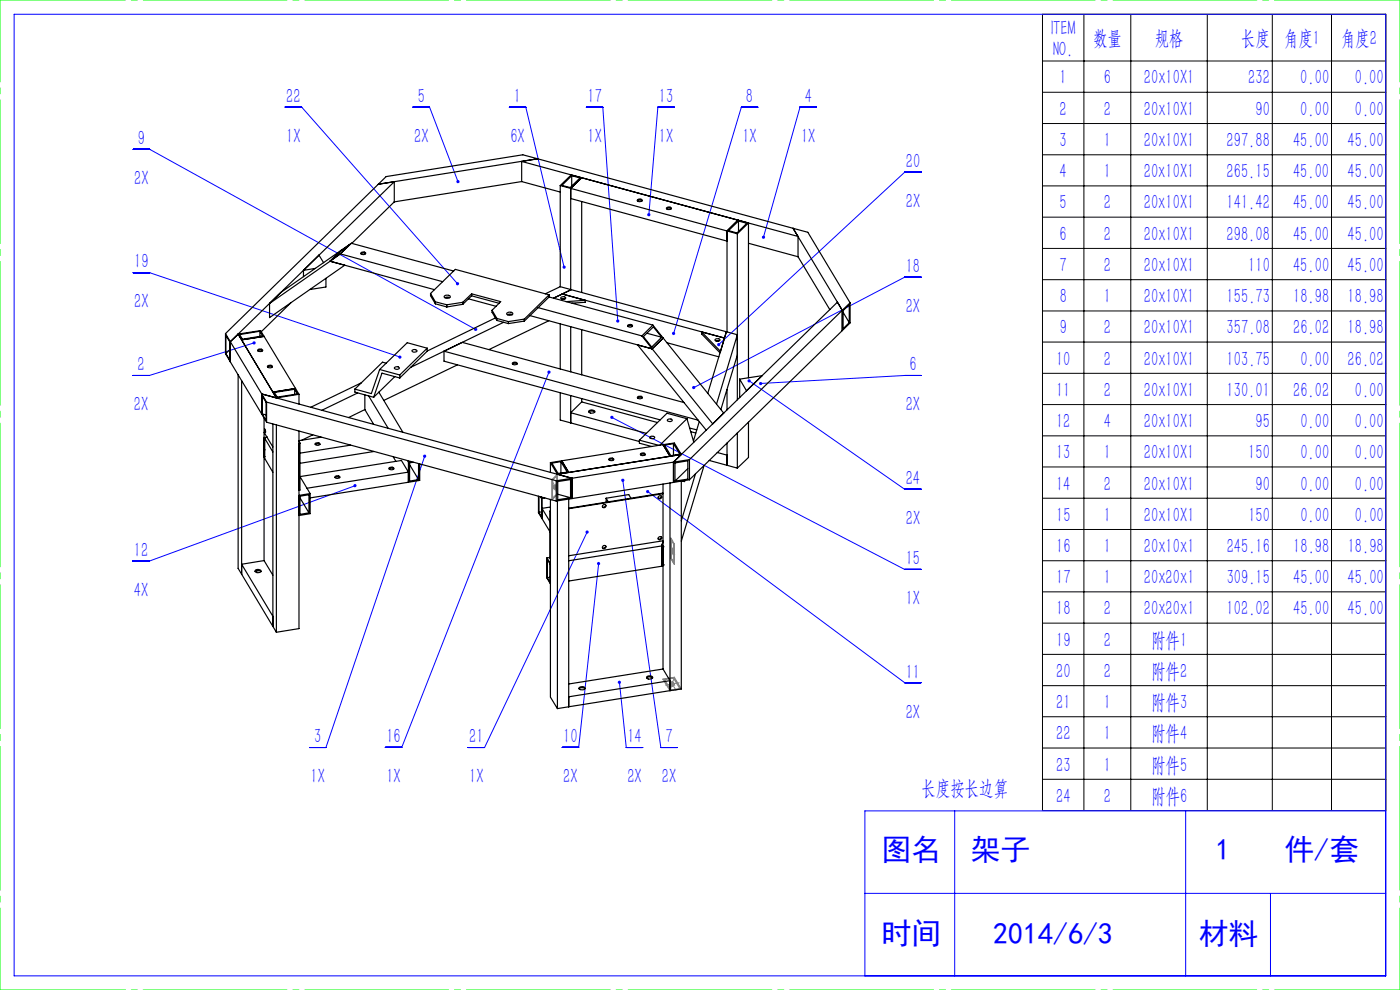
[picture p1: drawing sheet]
<svg xmlns="http://www.w3.org/2000/svg" width="297mm" height="210mm" viewBox="0 0 297 210" stroke-linecap="round" stroke-linejoin="round" font-family="sans-serif">
<path d="M117.2 103.3h.9M117.3 103l.7 .7M117.7 102.8v1M118 103l-.7 .7M142.2 116.9h1M142.3 116.5l.7 .8M142.7 116.4v1M143 116.5l-.7 .8M142.1 145.1h1M142.2 144.7l.7 .7M142.6 144.6v1M142.9 144.7l-.7 .7" fill="none" stroke="#808080" stroke-width=".21"/>
<g fill="none" stroke="#000" stroke-width=".21">
<path d="M221.2 3h72.8v168.9h-72.8zM221.2 19.6h72.8M221.2 12.9h72.8M229.9 3v168.9M239.9 3v168.9M256.1 3v168.9M269.9 3v168.9M282.5 3v168.9M221.2 26.2h72.8M221.2 32.8h72.8M221.2 39.4h72.8M221.2 46.1h72.8"/>
<path d="M221.2 52.7h72.8M221.2 59.3h72.8M221.2 66h72.8M221.2 72.6h72.8M221.2 79.2h72.8M221.2 85.8h72.8M221.2 92.5h72.8M221.2 99.1h72.8M221.2 105.7h72.8M221.2 112.3h72.8M221.2 118.9h72.8M221.2 125.5h72.8"/>
<path d="M221.2 132.2h72.8M221.2 138.8h72.8M221.2 145.4h72.8M221.2 152h72.8M221.2 158.7h72.8M221.2 165.3h72.8"/>
</g>
<path d="M0 0h297M0 210h297" fill="none" stroke="#0f0" stroke-width=".21" stroke-dasharray="30.5 1.3 1.3 1.3" stroke-dashoffset="3.9"/>
<path d="M0 210v-210M297 210v-210" fill="none" stroke="#0f0" stroke-width=".21" stroke-dasharray="30.5 1.3 1.3 1.3" stroke-dashoffset="13.1"/>
<g fill="none" stroke="#00f" stroke-width=".21">
<path d="M3 3h291v204h-291zM28.3 31.7h3.4l69.2 38.2M60.5 22.7h3.5l33 37.5M87.6 22.7h3.5l6.1 15.8M108.1 22.7h3.4l8.2 33.9M124.4 22.7h3.5l3.2 45.4M143.1 22.7h-3.5l-1.9 22.8M160.8 22.7h-3.5l-14.4 48M173.2 22.7h-3.5l-7.7 27.6M195.4 36.5h-3.5l-39.4 36.6M28.3 57.8h3.4l53.1 17.9M195.4 58.8h-3.5l-44.7 23.4"/>
<path d="M53.9 72.7l-22.2 6.9h-3.5M116.5 78.9l-31.3 79.6h-3.5M195.4 79.6h-3.5l-30.5 1.7M90.1 96.8l-21 61.8h-3.4M129.8 88.5l62.1 32.3h3.5M158.9 80.8l33 23h3.5M75.3 103l-43.6 16h-3.5M124.6 112.8l-21.8 45.8h-3.5M127 119.5l-4.2 39h-3.5M132.1 101.9l8.1 56.7h3.5M137.4 104.3l54.5 40.5h3.5M131.4 144.7l1.5 13.9h3.4"/>
<path d="M202.5 172v35M251.5 172v35M294 172h-110.5v35M183.5 189.5h110.5M269.5 189.5v17.5"/>
</g>
<path d="M140.7 144l3.8 2.1" fill="none" stroke="#808080" stroke-width=".21" stroke-dasharray="30.5 1.3 1.3 1.3" stroke-dashoffset="30.2"/>
<path d="M118.3 104.9l-1.2-3.2M142.2 116.1l.9 1.5M142.3 118.4l.8-3M141.8 143.7l1.6 2.7M143.1 143.7l-1 2.8M144.1 144.8l-3 .5" fill="none" stroke="#808080" stroke-width=".21" stroke-dasharray="30.5 1.3 1.3 1.3"/>
<path d="M117.1 106l1.2-5.4M143.1 119.7l-.8-5.6" fill="none" stroke="#808080" stroke-width=".21" stroke-dasharray="30.5 1.3 1.3 1.3" stroke-dashoffset="29.6"/>
<path d="M117.1 101.7l1.2-1.1v4.3l-1.2 1.1zM117.2 101.8l.9-.9v3.9l-.9 .9zM142.3 114.2l.8 1.2v4.3l-.8-1.2zM142.4 114.5l.6 1v3.8l-.6-1zM140.7 144.1l2.4-.4 1.4 2.4-2.4 .4zM141 144.1l1.9-.3 1.3 2.2-1.9 .4z" fill="none" stroke="#808080" stroke-width=".25"/>
<path d="M142.7 119.2v-4.6" fill="none" stroke="#808080" stroke-width=".21" stroke-dasharray="30.5 1.3 1.3 1.3" stroke-dashoffset="30"/>
<path d="M100.7 69.6l-.1 .1a.34 .34 0 0 0 .1 .5 .34 .34 0 0 0 .5-.1l-.3-.2 .3 .2a.36 .36 0 0 0-.1-.5 .36 .36 0 0 0-.4 0zM96.9 38.3a.33 .33 0 0 0 0 .4 .33 .33 0 0 0 .4 .1l-.1-.3 .1 .3a.34 .34 0 0 0 .1-.5 .34 .34 0 0 0-.5 0zM137.4 45.3a.32 .32 0 0 0-.1 .4 .32 .32 0 0 0 .3 .2l.1-.4-.1 .4a.34 .34 0 0 0 .4-.5 .34 .34 0 0 0-.6-.1zM142.7 70.4l-.1 .1a.32 .32 0 0 0 .2 .5l.1-.3-.1 .3a.34 .34 0 0 0 .4-.3 .34 .34 0 0 0-.5-.3zM161.6 50.2l.1 .3 .2 .2 .1-.4-.1 .4a.35 .35 0 0 0 .4-.3 .35 .35 0 0 0-.2-.4 .35 .35 0 0 0-.5 .2zM119.4 56.4a.35 .35 0 0 0 0 .4 .35 .35 0 0 0 .4 .2l-.1-.4 .1 .4 .1-.1a.35 .35 0 0 0 0-.5 .35 .35 0 0 0-.5 0zM161.1 81.1l-.1 .3 .4-.1-.4 .1a.34 .34 0 0 0 .4 .3 .34 .34 0 0 0 .3-.5 .34 .34 0 0 0-.6-.1zM129.5 88.3l.3 .2-.3-.1a.34 .34 0 0 0 .4 .4 .34 .34 0 0 0 .2-.5 .34 .34 0 0 0-.6 0zM53.7 72.5a.34 .34 0 0 0 .1 .6 .34 .34 0 0 0 .4-.5l-.3 .1 .3-.1v-.1zM132 101.6a.34 .34 0 0 0-.2 .5 .34 .34 0 0 0 .5 0 .34 .34 0 0 0-.1-.5l-.1 .3zM137.1 104.1a.34 .34 0 0 0 .2 .5 .34 .34 0 0 0 .4-.3 .34 .34 0 0 0-.4-.3l-.2 .1 .3 .2zM131.2 144.5a.34 .34 0 0 0 0 .5 .34 .34 0 0 0 .5-.2 .34 .34 0 0 0-.3-.4v.3v-.3zM126.7 119.3a.34 .34 0 0 0 .1 .5 .34 .34 0 0 0 .5-.2 .34 .34 0 0 0-.3-.4v.3v-.3zM75.1 102.7a.35 .35 0 0 0-.1 .5 .35 .35 0 0 0 .5 .2 .35 .35 0 0 0 .1-.5l-.3 .1 .3-.1-.2-.2zM89.8 96.6a.33 .33 0 0 0 .1 .5 .33 .33 0 0 0 .5-.2 .33 .33 0 0 0-.2-.5l-.1 .4 .1-.4zM146.9 82v.4l.3-.2-.3 .2a.34 .34 0 0 0 .5 .1 .34 .34 0 0 0 0-.6 .34 .34 0 0 0-.5 .1zM130.8 67.8a.34 .34 0 0 0-.1 .4 .34 .34 0 0 0 .4 .2v-.3v.3h.1a.34 .34 0 0 0 .1-.5 .34 .34 0 0 0-.5-.1zM84.6 75.5a.35 .35 0 0 0 .1 .5 .35 .35 0 0 0 .5-.2l-.4-.1 .4 .1a.36 .36 0 0 0-.2-.3 .36 .36 0 0 0-.4 0zM152.2 72.9v.4l.3-.2-.3 .2a.34 .34 0 0 0 .5 0 .34 .34 0 0 0-.1-.5 .34 .34 0 0 0-.4 .1zM124.4 112.6a.34 .34 0 0 0-.1 .5 .34 .34 0 0 0 .5 0 .34 .34 0 0 0-.1-.5l-.1 .2 .1-.2zM96.8 60l-.1 .1a.31 .31 0 0 0 .2 .4 .31 .31 0 0 0 .4-.1l-.3-.2 .3 .2a.33 .33 0 0 0 0-.5 .33 .33 0 0 0-.5 .1zM158.7 80.5l.2 .3-.3-.2a.34 .34 0 0 0 .2 .5 .34 .34 0 0 0 .4-.4 .34 .34 0 0 0-.5-.2zM116.2 78.7a.33 .33 0 0 0 0 .5 .33 .33 0 0 0 .5-.1 .33 .33 0 0 0-.1-.5l-.1 .3 .1-.3z" fill="#00f"/>
<g fill="none" stroke="#000" stroke-width=".25">
<path d="M80.3 39.1l-32.5 31.7M83.6 38.6l-34.7 33.9M83.6 38.6v4.2M83.6 38.6l-3.3 .5M110.7 34.2l58.6 16M110.7 38.5l-27.1 4.3M110.7 38.5l8.2 2.2M110.7 34.2v4.3M114.1 33.7l-33.8 5.4M114.1 33.7l-3.2-.9-29 4.7-1.6 1.6M114.1 33.7l-3.4 .5M114.1 33.7l54.1 14.7"/>
<path d="M118.9 39.4l35.3 9.6M118.9 39.4v21.4M119.2 39.3l2.1-2 1.7 .4-2 2.1zM121.2 37.1l-2.3 2.3M121.3 37.3v2.2M123.4 37.7l-2.3 2.3v21.4M64.4 57.4v1.3M66.9 56.9l-2.5 .5M68.7 55.7l-1-1.6-3.3 3.3M69.1 59v1.9l-3.3 .5M70 55.4l22.2 6M70 55.4l3.1 .9-15.9 11.1v-3"/>
<path d="M70 55.4l-12.8 9M70.3 55.1l2.2-2 1.7-1.3-2.1 2.1zM72.2 53.9l-2.2 1.5M72.2 53.9l21.7 5.9M72.4 53.1l-2.4 2.3M72.4 53.1l-12.9 9-2.3 2.3M72.5 53.1l.3 .1M74.5 51.6l-2.3 2.3M74.5 51.6l21.7 5.9M74.5 51.6l-2.1 1.5M76.6 53.8l.5-.2 .4 .2M76.6 53.6a.53 .53 0 0 1 .5-.2 .53 .53 0 0 1 .4 .5 .53 .53 0 0 1-.5 .2 .53 .53 0 0 1-.4-.5z"/>
<path d="M83.6 42.8l-9 8.8M121.1 42.1l33.1 9M123.4 42.7v19.3M135.2 42.6l.5-.2 .5 .2M135.3 42.4a.54 .54 0 0 1 .5-.2 .54 .54 0 0 1 .4 .4l-.7 .1-.3-.1zM141.4 44.3l.3-.2 .7 .2M141.4 44.1a.53 .53 0 0 1 .6-.2 .53 .53 0 0 1 .4 .4 .52 .52 0 0 1-.6 .2 .52 .52 0 0 1-.4-.4zM154.2 49v21.4M154.2 49l2.2 .6M154.6 48.9l2.1-2 1.7 .5-2 2zM156.4 49.6v35.2M156.7 46.9v2.2"/>
<path d="M158.8 47.3l-2.2-.6-2.4 2.3M158.8 47.3l-2.4 2.3M158.8 47.3v32.8M158.8 51.6l10.5 2.9M168.2 48.4l1.1 1.8M168.2 48.4l10.5 17.4M168.2 48.4l3.2 .9 8.9 14.9M169.3 50.2v4.3M169.3 54.5l6.7 11.2M47.8 70.8v4.2l1.1 1.8M47.8 70.8l1.1 1.7M47.9 71.1l.9 1.4v3.9l-.9-1.4z"/>
<path d="M48.8 74.2l-.9 .8M48.9 72.5v4.3M48.9 72.5l6.6 11.1M48.9 76.8l6.6 11M50.5 70.9l-1.6 1.6M50.5 70.9l8.1 13.5M50.5 70.9l4.8-.8 .7 1.3M50.5 79.5v41.1l8.1 13.5M50.8 71l4.3-.7 .6 1-4.3 .7zM54.7 74.4l.3-.1 .7 .1M54.7 74.2a.53 .53 0 0 1 .6-.2 .53 .53 0 0 1 .4 .4 .53 .53 0 0 1-.6 .2 .53 .53 0 0 1-.4-.4zM55.1 70.3v1.1"/>
<path d="M56 71.4l6.7 11M56 71.4l-4.7 .7M56.8 77.8l.5-.1 .4 .1M56.8 77.6a.54 .54 0 0 1 .6-.2 .54 .54 0 0 1 .3 .5 .53 .53 0 0 1-.5 .2 .53 .53 0 0 1-.4-.5zM61.7 64.2l-6.3 6.2M80.5 78.4l-1.7 5.1-3.5-1M80.5 78.4l4.3 1.1M81.9 77l-.8-.2-5.8 5.7M83.6 78a.67 .67 0 0 1 1.1 .1 .67 .67 0 0 1-1.1-.1zM83.7 79.9l-4.4 4.4M84.8 79.5v.7M87.5 74.3a.54 .54 0 0 1 .5-.2 .54 .54 0 0 1 .4 .5 .53 .53 0 0 1-.6 .2 .53 .53 0 0 1-.3-.5z"/>
<path d="M90.6 73.9l-5.8 5.6M90.6 73.9v.6l-5.8 5.7M90.6 73.9l-4.2-1.2-5.9 5.7M91.3 62.3l1.1 1.7M91.3 62.3l5.3-5.2 19.9 5.4M91.3 62.3v.4l1.1 1.7M92.4 64l2.4 .7M92.4 64v.4M92.4 64.4l2.4 .7M94.2 62.9a.85 .85 0 0 1 1.3 .1 .77 .77 0 0 1-1.3-.1zM94.4 63.1h1M94.8 64.7v.4"/>
<path d="M97 77.4l-15.6 7.5M98.1 72.6l47 12.8M98.2 64.1l-3.4 .6M98.2 64.1v.4M98.2 64.5l-3.4 .6M99.4 63.4l5.8 1.6M100 62.3l6.2 1.7-1.8 1.8M100 62.3l-1.8 1.8M100 62.3v.5M100 62.8l-1.8 1.7M100 62.8l5.9 1.5M104.4 65.8l1 1.7"/>
<path d="M104.4 65.8v.4l1 1.8M105.1 67.4l-14.5 7.1M105.4 67.5l2.4 .7M105.4 67.5v.5M105.4 68l2.4 .6M106.9 68.4l-19.8 9.5M107.6 66.3a.69 .69 0 0 1 1.2 .4 .78 .78 0 0 1-1.3-.2zM107.6 66.8l.4-.2 .7 .2M107.8 68.2v.4M108.7 77a.53 .53 0 0 1 .6-.2 .53 .53 0 0 1 .4 .4 .54 .54 0 0 1-.6 .2 .54 .54 0 0 1-.4-.4zM108.7 77.2l.6-.2 .4 .2M111.2 67.7v.4"/>
<path d="M111.2 68.1l-3.4 .5M111.2 67.7l-3.4 .5M112.4 66.9l26 7.1M114.2 65.3l22 6M116.4 68l-12.6 6.1M116.5 63l22 6M116.5 62.5l-5.3 5.2M116.5 62.5v.5M116.5 63l-5.3 5.1M118.9 68.7v9.6M118.9 60.8l2.3 .6M118.9 60.8l-3.2 1.5"/>
<path d="M119 63.1l.5-.2 .5 .2a.57 .57 0 0 1-.5 .4 .57 .57 0 0 1-.5-.3zM119.1 63.4h.7M119.3 63.4v.1M121.1 69.3v9.6M121.2 61.4l-3.8 1.8M121.2 61.4l32.9 9M123.4 69.9v9.6M124.1 63.7l-4.8-1.3 34.4 9.3M124.1 63.7v.4l-2.7 .2M124.1 63.7l-4 .3M133.2 69a.52 .52 0 0 1 .5-.2 .52 .52 0 0 1 .4 .4l-.7 .1-.3-.1zM133.2 69.2l.3-.1 .7 .1"/>
<path d="M136.2 71.3l2.2 2.7M136.5 71.4l2.1-2.1 1.8 2.2-2.1 2.1zM137.2 70.7l3.2 .8M138.4 74l-3.1-.8 14.5 18.1M138.5 69l-2.3 2.3M138.5 69l2.2 2.7M140.7 71.7l-2.3 2.3M140.7 71.7l12.8 15.9-2.3 2.3-12.8-15.9M141.5 72.7l11 3M148.8 70.4l4.9 1.3M148.8 70.4l4.1 4.1M148.8 70.4v.4l4 4.1"/>
<path d="M151.7 72a.52 .52 0 0 1 .6-.2 .52 .52 0 0 1 .4 .4 .53 .53 0 0 1-.6 .2 .53 .53 0 0 1-.4-.4zM151.9 72.3h.6M154.1 70.4l-.4 1.3M154.1 70.4l2.3 .6-4.4 14.7M154.1 70.4l-4 13.1M156.4 75.3l-3.5 11.6M178.7 65.8l-32.4 31.7M178.7 65.8l-1-1.7-34.8 33.9M178.7 65.8v4.3M178.9 65.9l1.3-1.3v3.8l-1.3 1.3zM178.9 66.2l1.3 2.2M180.3 64.2v4.3l-34 33.3"/>
<path d="M180.3 64.2l-1.6 1.6M51.3 80.7v41.1M55.5 83.6l3.1 .8M55.5 83.6v4.2M55.5 83.6l1.1 1.7M55.5 83.6l65.9 17.9M55.5 87.8l1.1 1.8M55.6 84l.8 1.3v3.9l-.8-1.4zM55.6 87.8l.8 .2M56 95.4h.1M56 96.8h.1M56 93h.1"/>
<path d="M56 92.8l.1 .1M56 97l.1 .2M56 88.7v30.2M56 91.7l1.9 3.1M56.1 92.9l1.8 3M56.1 97.2l1.8 3M56.1 92.9v4.3M56.2 91l.1 .7a.42 .42 0 0 1-.1-.7zM56.6 85.3l61.4 16.7M56.6 89.6l61.4 16.7M56.6 85.3v4.3M56.6 92.7l-.5 .2"/>
<path d="M57.9 89.9v43M58.2 83.2l4.3-.6 .6 1-4.3 .6zM58.6 90.2v43.9M62.5 82.6v1M62.7 82.4l-4.8 .8M62.7 82.4l.7 1.2M63.4 83.6v2.1M63.4 91.4v41.9l-4.8 .8M63.4 83.6l-4.8 .8M63.4 93.6l.2 .4M63.6 94v10h-.2M63.6 94h-.2"/>
<path d="M66.4 92.2l-2.4 1.2M66.9 94a.53 .53 0 0 1 .6-.1 .53 .53 0 0 1 .3 .4 .54 .54 0 0 1-.5 .2 .54 .54 0 0 1-.4-.5zM66.9 94.3l.5-.2 .5 .2M68.1 92.7l-4.7 .8M74.4 94.4l-10.8 1.7M75.3 82.5v.7l4 1.1M75.9 83.4l-7.6 3.6M76.7 81.2l-10.8 5.2M77.4 86.9l-3.5 1.7M77.4 83.7v3.2M77.4 86.9l1.9 3.1M78.2 84l4.1 6.8"/>
<path d="M79.3 95.8l-15.7 2.5M80.4 83.2l5.1 8.5M82.5 99.2a.53 .53 0 0 1 .6-.2 .53 .53 0 0 1 .4 .5 .54 .54 0 0 1-.6 .2 .54 .54 0 0 1-.4-.5zM82.5 99.5l.6-.2 .4 .2M83.4 96.9l.6 1M84.8 80.2l-3.8-1-1.7 5.1M86.5 97.7l.1 .3M86.6 98v4.3M86.9 98.6l1.9 3.1M87.2 97.9l-.6 .1M87.7 98.1l-.8 .1v3.9l1.9-.4M88.8 98.3v3.4"/>
<path d="M89 98.4v3.5l-2.4 .4M116.8 98.1l1.5 2.5M116.8 98.1v2.1M117.1 98.2l1.9-.3 1.3 2.2-1.9 .3zM118.9 83.3v5.8l16.7 4.6M119 97.9v2.5M119.2 97.7l1.4 2.5-2.3 .4M119.2 97.7l-2.4 .4M121.1 83.9v5.8M123.4 84.6v.7M123.4 85.3l-2.3 2.3 16 4.3M123.4 85.3l16.1 4.3"/>
<path d="M124.9 87.2a.81 .81 0 0 1 1.3 .2 .83 .83 0 0 1-1.3-.1zM124.9 87.4a1.05 1.05 0 0 1 1.3 0M129.2 97.5l.6-.1 .4 .1M129.2 97.3a.54 .54 0 0 1 .6-.2 .54 .54 0 0 1 .4 .5 .53 .53 0 0 1-.6 .2 .53 .53 0 0 1-.4-.5zM135.3 84.2a.52 .52 0 0 1 .5-.2 .52 .52 0 0 1 .4 .4l-.7 .2-.3-.2zM135.3 84.4l.3-.1 .6 .1M135.6 93.4v.6l2.7 .7M135.6 93.4l4.2 1.1M135.9 96.2a.53 .53 0 0 1 .6-.2 .53 .53 0 0 1 .3 .5 .54 .54 0 0 1-.5 .2 .54 .54 0 0 1-.4-.5zM135.9 96.5l.5-.2 .5 .2M137.9 92.7l.5-.2 .5 .2a.58 .58 0 0 1-.5 .4 .58 .58 0 0 1-.6-.3zM140.1 89.1l-45.9-12.5v-2.1l53.9 14.6"/>
<path d="M140.7 94.3l-21.5 3.4M140.7 94.3l1.4 2.5 2.4-.4M140.7 94.3l2.4-.3 1.4 2.4M141 94.4l1.9-.3 1.3 2.2-1.9 .4zM141.6 89a.52 .52 0 0 1 .6-.2 .52 .52 0 0 1 .4 .5l-.7 .1-.3-.2zM142.9 94.1v2.4M142.9 98v4.3M142.9 98l-24.9 4M143.2 98.2l2.7-.5v3.9l-2.7 .5zM144.5 96.4l-26.2 4.2M145.7 88.8l-5.7 5.6M145.7 88.8l1.5 5"/>
<path d="M145.7 88.8l-4.2-1.1-5.9 5.7M145.9 99.4l-2.7 2.7M146.3 97.5l-3.4 .5M146.3 97.5v4.3M146.3 90.8l1.5 .4M146.5 91.6l1.1 .3M148.3 89.4l-1.2 4.1M149.4 98.7l-4.9 16.1M150.5 97.7l3.7 1M152.2 96l2 .5M154.2 82.6v4.4M154.2 94v4.7"/>
<path d="M154.2 98.7l2.2 .6M156.4 91.8v7.5M156.9 80.4l4.8-.7-3.3 3.2zM156.9 80.4v3.9M158.8 89.6v7.4l-2.4 2.3M56 118.9l1.9 3.1M56 118.9l-4.7 .8 6.6 11M63.6 105.3l1.9-.4v3.9l-1.9 .3zM63.6 105.6l1.9 3.2M65.1 103.6l21.5-3.5-1.4-2.4-21.6 3.4 2.2 3.6M65.8 104.7l-2.4 .4M65.8 104.7v4.3l-2.4 .4"/>
<path d="M71.1 101.1l.5-.2 .5 .2a.6 .6 0 0 1-1.1 .1zM71.1 101.3l.3-.2 .7 .2M86.6 102.3l-20.8 3.3M114.2 105.3v3.5l.8 1.2M114.3 105.3v3.4M114.7 105.4l.2 .4v3.9l-.6-1M114.8 105.4l.2 .3M114.9 108.6l-.6 .1M115 105.7v4.3M115 110l1.7 2.8M115.6 105.6l-.6 .1M116 118.3l.8 1.3"/>
<path d="M116 118.3v4.3l.8 1.3M116.1 118.7l.6 1v3.8l-.6-1zM116.7 118.2l-.7 .1M116.7 108.4l.1 10.1M116.7 108.4l.1 .1M116.7 108.4h.1M116.8 105.9v42l1.5 2.4M116.8 107.6l-1.8 .2 1.7 2.9M118 102v4.3M118.3 106.2v44.1M118.3 100.6l3.1 .9M118.3 102.2l2.7-.5v3.9l-2.7 .4z"/>
<path d="M118.3 104.8l2.7 .8M120.6 105.9v44M121.4 101.5v4.3M128.5 107.1l-.1 .3-.6 .1M128.5 115.8l-.1 .3-.6 .1M128.6 105.7l4.8-.8 .4 .8M128.6 105.7l.4 .8M128.6 105.7v.8M140.3 105.2a.43 .43 0 0 1-.2 .4 .43 .43 0 0 1-.5 0M140.3 113.9a.43 .43 0 0 1-.2 .4 .43 .43 0 0 1-.5 0M140.4 115.8l-19.8 3.1M140.4 115.8v4.3"/>
<path d="M140.7 116h.1M140.7 119.8h.1M140.7 102.7v39.2M140.7 114.9l-.3 .9M140.7 115.8h-.3M140.7 114.7l-20.1 3.2M140.7 104.7l-20.1 3.2M140.7 104.6l-20.1 3.2M142.1 102.4v44.1M142.9 102.3l-24.9 4M144.5 102.1v44l-2.4 .4M144.7 102l.5 .2"/>
<path d="M145.2 101.9v.3M145.4 101.9l-.2 .3M146.3 101.8l-3.4 .5M147.5 100.5l-3 10M54.1 121.2a1.06 1.06 0 0 1 1.3 0M54.2 121a.78 .78 0 0 1 1.2 .2 .83 .83 0 0 1-1.3-.1zM54.9 121l-.6 .1M116.7 122.4l-.6 .1M140.4 120.1l-19.8 3.2M140.7 120l-.3 .1M120.6 149.9l-2.3 .4M122.8 146.1a.94 .94 0 0 1 1.3 0"/>
<path d="M122.9 145.9a.76 .76 0 0 1 1.2 .2 .89 .89 0 0 1-1.3-.1zM137.2 143.6a.81 .81 0 0 1 1.3 .2 .72 .72 0 0 1-.7 .3 .72 .72 0 0 1-.6-.5zM137.2 143.8a.89 .89 0 0 1 1.2 0M140.7 141.9l1.4 2.5-21.5 3.4M140.7 141.9l-20.1 3.2M142.1 146.5l-21.5 3.4"/>
<circle cx="128.2" cy="116.1" r=".36"/>
<circle cx="128.2" cy="107.4" r=".36"/>
<circle cx="140" cy="114.2" r=".36"/>
<circle cx="140" cy="105.5" r=".36"/>
</g>
<g font-size="6.3" fill="#00f">
<text x="187" y="182.5">图名</text>
<text x="205.9" y="182.5">架子</text>
<text x="257.8" y="182.5">1</text>
<text x="272.5" y="182.5">件/套</text>
<text x="187" y="200.3">时间</text>
<text x="210.7" y="200.3">2014/6/3</text>
<text x="254.3" y="200.3">材料</text>
</g>
<g font-size="4.4" fill="#00f">
<text x="223" y="7.5">ITEM</text>
<text x="223.4" y="11.8">NO.</text>
<text x="231.9" y="9.6">数量</text>
<text x="245" y="9.6">规格</text>
<text x="263.3" y="9.6">长度</text>
<text x="272.4" y="9.6">角度1</text>
<text x="284.4" y="9.6">角度2</text>
<text x="224.8" y="17.9">1</text>
<text x="234.2" y="17.9">6</text>
<text x="242.7" y="17.9">20x10X1</text>
<text x="264.8" y="17.9">232</text>
<text x="275.9" y="17.9">0.00</text>
<text x="287.4" y="17.9">0.00</text>
<text x="60.7" y="21.8">22</text>
<text x="88.6" y="21.8">5</text>
<text x="109" y="21.9">1</text>
<text x="124.6" y="21.9">17</text>
<text x="139.8" y="21.9">13</text>
<text x="158.3" y="21.9">8</text>
<text x="170.7" y="21.8">4</text>
<text x="224.8" y="24.5">2</text>
<text x="234.2" y="24.5">2</text>
<text x="242.7" y="24.5">20x10X1</text>
<text x="266.4" y="24.5">90</text>
<text x="275.9" y="24.5">0.00</text>
<text x="287.4" y="24.5">0.00</text>
<text x="29.2" y="30.8">9</text>
<text x="60.7" y="30.3">1X</text>
<text x="87.9" y="30.3">2X</text>
<text x="108.3" y="30.3">6X</text>
<text x="124.6" y="30.3">1X</text>
<text x="139.8" y="30.3">1X</text>
<text x="157.5" y="30.3">1X</text>
<text x="169.9" y="30.3">1X</text>
<text x="192.2" y="35.6">20</text>
<text x="224.8" y="31.2">3</text>
<text x="234.2" y="31.2">1</text>
<text x="242.7" y="31.2">20x10X1</text>
<text x="260.2" y="31.2">297.88</text>
<text x="274.3" y="31.2">45.00</text>
<text x="285.9" y="31.2">45.00</text>
<text x="28.5" y="39.3">2X</text>
<text x="224.8" y="37.8">4</text>
<text x="234.2" y="37.8">1</text>
<text x="242.7" y="37.8">20x10X1</text>
<text x="260.2" y="37.8">265.15</text>
<text x="274.3" y="37.8">45.00</text>
<text x="285.9" y="37.8">45.00</text>
<text x="192.2" y="44.1">2X</text>
<text x="224.8" y="44.4">5</text>
<text x="234.2" y="44.4">2</text>
<text x="242.7" y="44.4">20x10X1</text>
<text x="260.2" y="44.4">141.42</text>
<text x="274.3" y="44.4">45.00</text>
<text x="285.9" y="44.4">45.00</text>
<text x="224.8" y="51">6</text>
<text x="234.2" y="51">2</text>
<text x="242.7" y="51">20x10X1</text>
<text x="260.2" y="51">298.08</text>
<text x="274.3" y="51">45.00</text>
<text x="285.9" y="51">45.00</text>
<text x="28.5" y="56.9">19</text>
<text x="192.1" y="57.9">18</text>
<text x="224.8" y="57.7">7</text>
<text x="234.2" y="57.7">2</text>
<text x="242.7" y="57.7">20x10X1</text>
<text x="264.8" y="57.7">110</text>
<text x="274.3" y="57.7">45.00</text>
<text x="285.9" y="57.7">45.00</text>
<text x="28.5" y="65.4">2X</text>
<text x="224.8" y="64.3">8</text>
<text x="234.2" y="64.3">1</text>
<text x="242.7" y="64.3">20x10X1</text>
<text x="260.2" y="64.3">155.73</text>
<text x="274.3" y="64.3">18.98</text>
<text x="285.9" y="64.3">18.98</text>
<text x="192.1" y="66.4">2X</text>
<text x="224.8" y="70.9">9</text>
<text x="234.2" y="70.9">2</text>
<text x="242.7" y="70.9">20x10X1</text>
<text x="260.2" y="70.9">357.08</text>
<text x="274.3" y="70.9">26.02</text>
<text x="285.9" y="70.9">18.98</text>
<text x="224" y="77.5">10</text>
<text x="234.2" y="77.5">2</text>
<text x="242.7" y="77.5">20x10X1</text>
<text x="260.2" y="77.5">103.75</text>
<text x="275.9" y="77.5">0.00</text>
<text x="285.9" y="77.5">26.02</text>
<text x="29.2" y="78.8">2</text>
<text x="192.9" y="78.8">6</text>
<text x="28.4" y="87.3">2X</text>
<text x="192.1" y="87.3">2X</text>
<text x="224" y="84.2">11</text>
<text x="234.2" y="84.2">2</text>
<text x="242.7" y="84.2">20x10X1</text>
<text x="260.2" y="84.2">130.01</text>
<text x="274.3" y="84.2">26.02</text>
<text x="287.4" y="84.2">0.00</text>
<text x="224" y="90.8">12</text>
<text x="234.2" y="90.8">4</text>
<text x="242.7" y="90.8">20x10X1</text>
<text x="266.4" y="90.8">95</text>
<text x="275.9" y="90.8">0.00</text>
<text x="287.4" y="90.8">0.00</text>
<text x="224" y="97.4">13</text>
<text x="234.2" y="97.4">1</text>
<text x="242.7" y="97.4">20x10X1</text>
<text x="264.8" y="97.4">150</text>
<text x="275.9" y="97.4">0.00</text>
<text x="287.4" y="97.4">0.00</text>
<text x="192.1" y="102.9">24</text>
<text x="224" y="104.1">14</text>
<text x="234.2" y="104.1">2</text>
<text x="242.7" y="104.1">20x10X1</text>
<text x="266.4" y="104.1">90</text>
<text x="275.9" y="104.1">0.00</text>
<text x="287.4" y="104.1">0.00</text>
<text x="192.2" y="111.4">2X</text>
<text x="224" y="110.7">15</text>
<text x="234.2" y="110.7">1</text>
<text x="242.7" y="110.7">20x10X1</text>
<text x="264.8" y="110.7">150</text>
<text x="275.9" y="110.7">0.00</text>
<text x="287.4" y="110.7">0.00</text>
<text x="28.4" y="118.1">12</text>
<text x="192.1" y="119.9">15</text>
<text x="224" y="117.3">16</text>
<text x="234.2" y="117.3">1</text>
<text x="242.7" y="117.3">20x10x1</text>
<text x="260.2" y="117.3">245.16</text>
<text x="274.3" y="117.3">18.98</text>
<text x="285.9" y="117.3">18.98</text>
<text x="224" y="123.9">17</text>
<text x="234.2" y="123.9">1</text>
<text x="242.7" y="123.9">20x20x1</text>
<text x="260.2" y="123.9">309.15</text>
<text x="274.3" y="123.9">45.00</text>
<text x="285.9" y="123.9">45.00</text>
<text x="28.4" y="126.6">4X</text>
<text x="192.1" y="128.4">1X</text>
<text x="224" y="130.6">18</text>
<text x="234.2" y="130.6">2</text>
<text x="242.7" y="130.6">20x20x1</text>
<text x="260.2" y="130.6">102.02</text>
<text x="274.3" y="130.6">45.00</text>
<text x="285.9" y="130.6">45.00</text>
<text x="224" y="137.2">19</text>
<text x="234.2" y="137.2">2</text>
<text x="244.2" y="137.2">附件1</text>
<text x="192.1" y="143.9">11</text>
<text x="224" y="143.8">20</text>
<text x="234.2" y="143.8">2</text>
<text x="244.2" y="143.8">附件2</text>
<text x="192.1" y="152.4">2X</text>
<text x="224" y="150.4">21</text>
<text x="234.2" y="150.4">1</text>
<text x="244.2" y="150.4">附件3</text>
<text x="66.6" y="157.7">3</text>
<text x="82" y="157.6">16</text>
<text x="99.5" y="157.7">21</text>
<text x="119.5" y="157.7">10</text>
<text x="133.1" y="157.7">14</text>
<text x="141.2" y="157.7">7</text>
<text x="224" y="157.1">22</text>
<text x="234.2" y="157.1">1</text>
<text x="244.2" y="157.1">附件4</text>
<text x="65.9" y="166.2">1X</text>
<text x="82" y="166.1">1X</text>
<text x="99.5" y="166.2">1X</text>
<text x="119.5" y="166.1">2X</text>
<text x="133.1" y="166.2">2X</text>
<text x="140.4" y="166.2">2X</text>
<text x="224" y="163.7">23</text>
<text x="234.2" y="163.7">1</text>
<text x="244.2" y="163.7">附件5</text>
<text x="195.5" y="168.6">长度按长边算</text>
<text x="224" y="170.3">24</text>
<text x="234.2" y="170.3">2</text>
<text x="244.2" y="170.3">附件6</text>
</g>
</svg>
